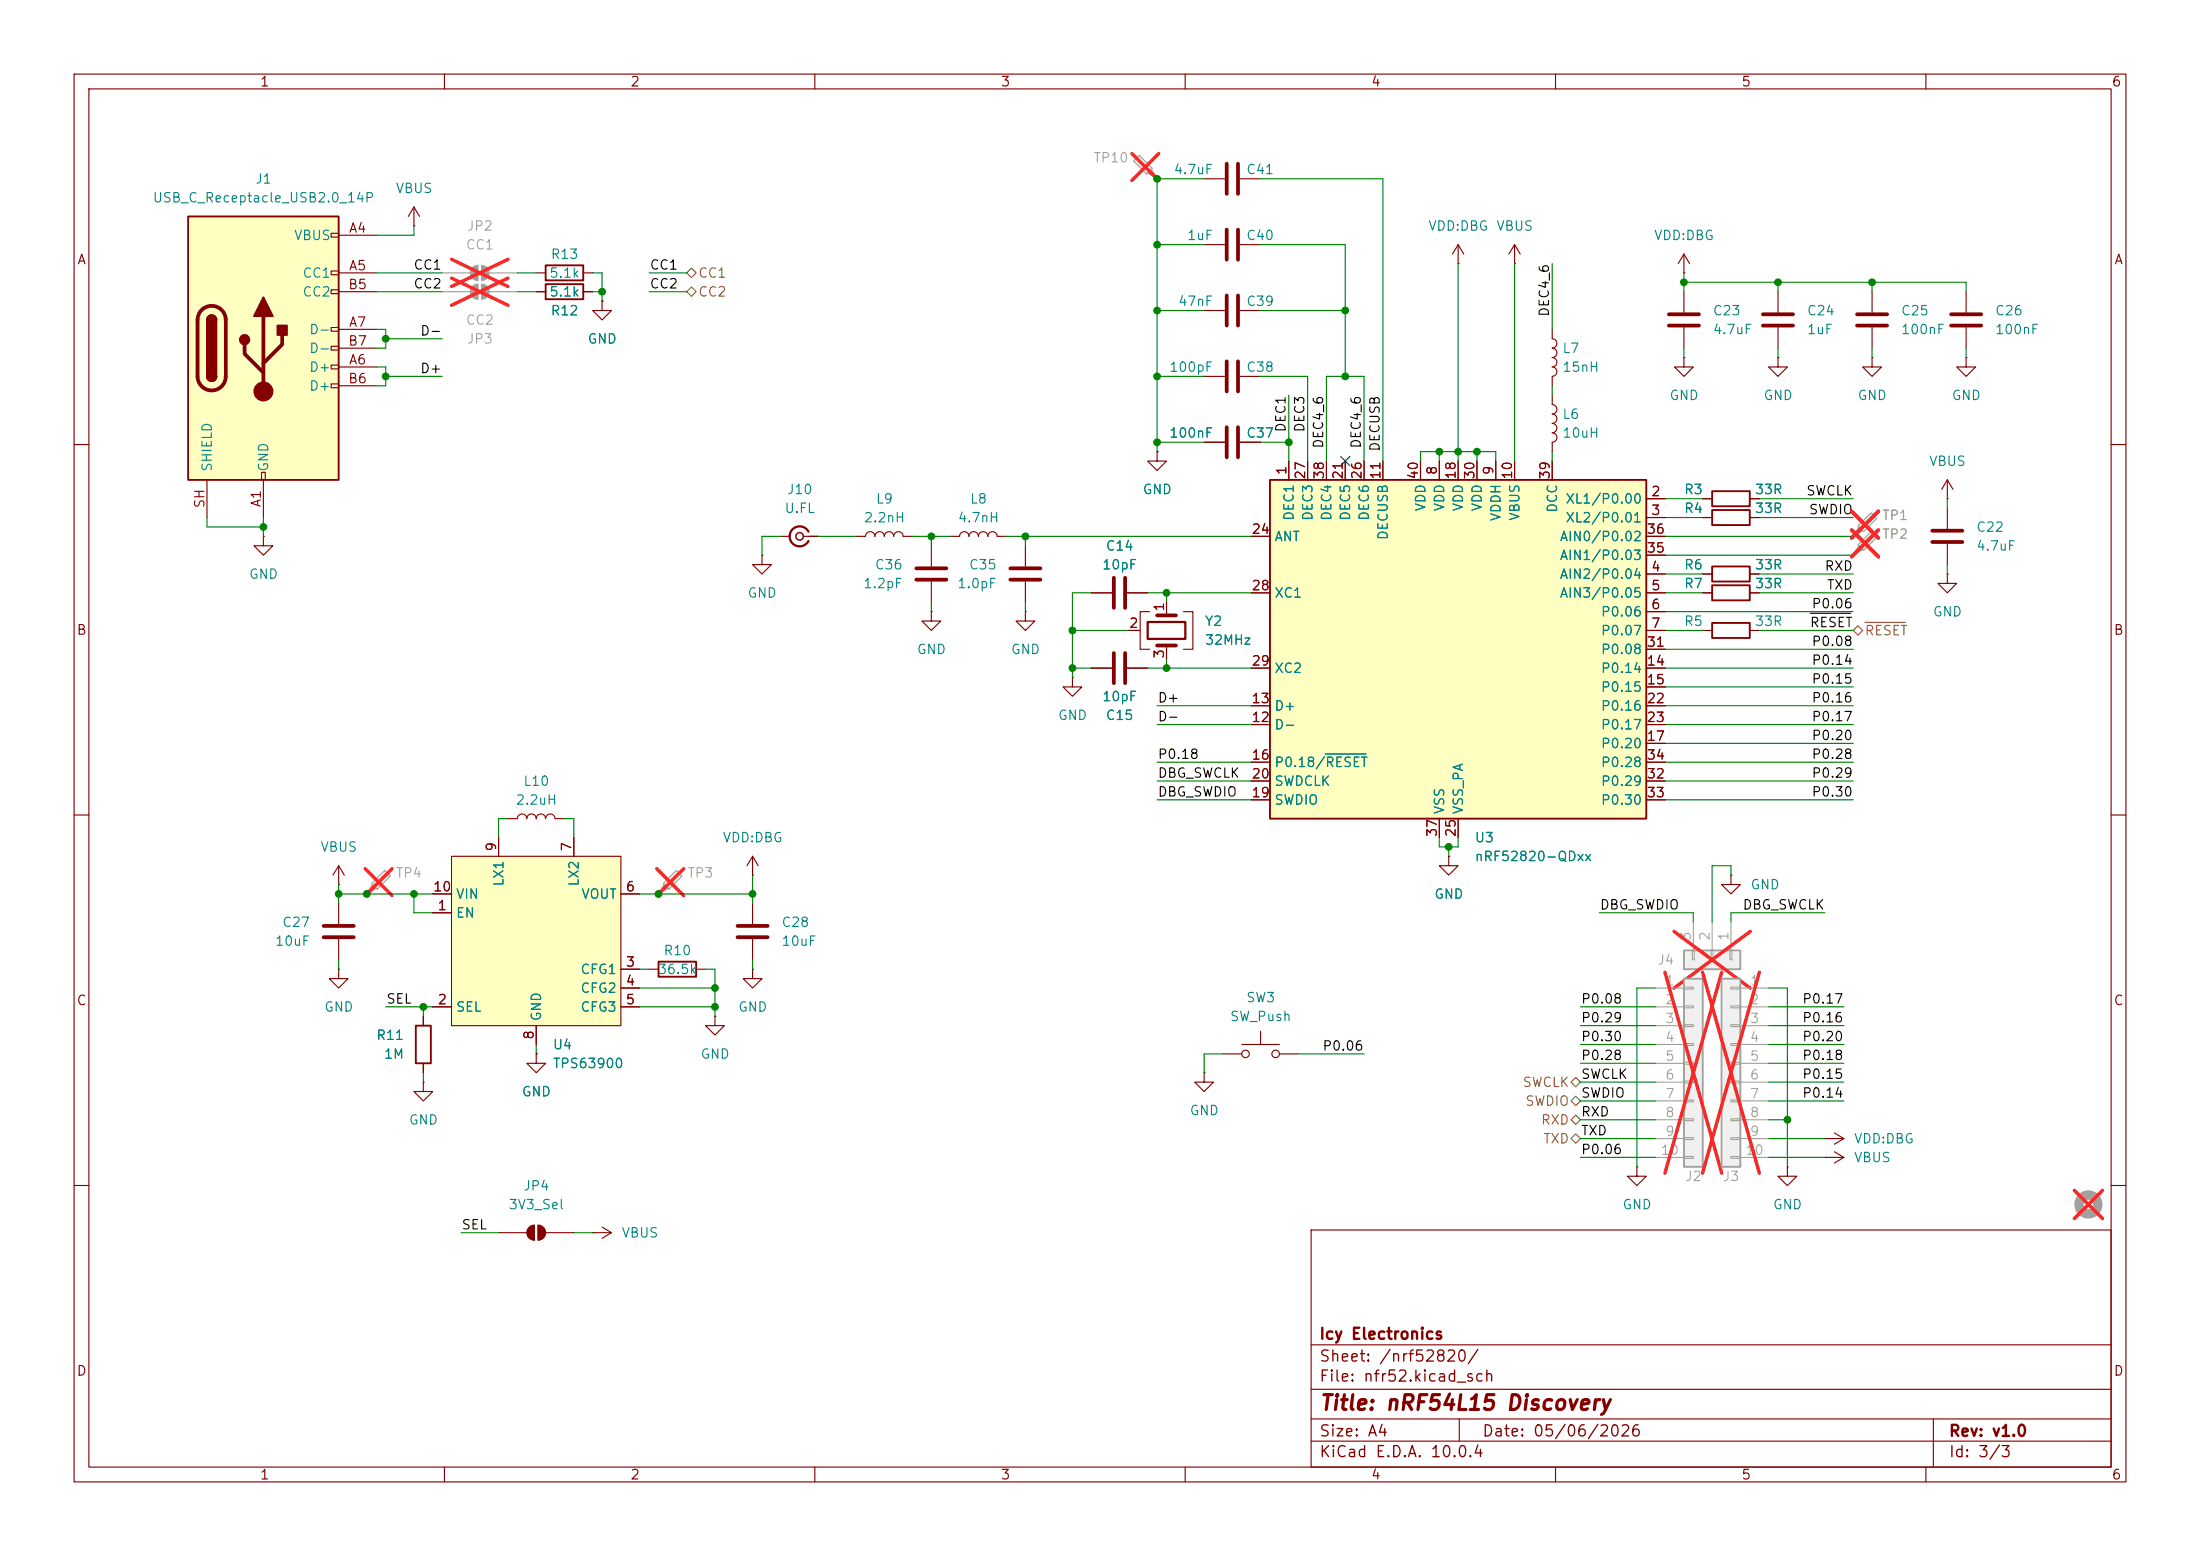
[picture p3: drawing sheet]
<svg xmlns="http://www.w3.org/2000/svg" width="297mm" height="210mm" viewBox="0 0 297 210" stroke-linecap="round" stroke-linejoin="round" font-family="sans-serif">
<g fill="none" stroke="#840000" stroke-width=".15">
<path d="M10 10h277v190h-277zM12 12h273v186h-273zM60 10v2M110 10v2M160 10v2M210 10v2M260 10v2M227.3 39.4v2.8M227.3 48.3v1.2h1.3l-1.3 1.3-1.2-1.3h1.2M227.3 48.3h.1M227.3 44.2v2.8M240 48.3v1.2h1.3l-1.3 1.3-1.2-1.3h1.2"/>
<path d="M240 48.3h.1M10 60h2M229.9 67.3h1.2M236.2 67.3h1.3M285 60h2M147.3 80h2.8M152.1 80h2.8M152.4 85.1h1.5M155.2 82.6h-1.3v5h1.3M157.5 81.3v1.8M157.5 87.1v1.8M159.8 82.6h1.2v5h-1.2"/>
<path d="M229.9 85.1h1.2M236.2 85.1h1.3M10 110h2M233.7 118.1v1.3h1.2l-1.2 1.3-1.3-1.3h1.3M233.7 118.1h.1M285 110h2M87.6 130.8h1.3M94 130.8h1.2M96.5 137.2v1.2h1.3l-1.3 1.3-1.3-1.3h1.3M96.5 137.2h.1M101.6 130.8v1.3h1.3l-1.3 1.3-1.3-1.3h1.3M101.6 130.8h.1"/>
<path d="M101.6 121.9v2.8M101.6 126.7v2.8M10 160h2M177 166h108v32h-108zM285 160h2M60 198v2M110 198v2M160 198v2M177 194.5h108M177 191.5h108M177 187.5h108M177 181.5h108"/>
<path d="M197 191.5v3M210 198v2M260 198v2M261 191.5v6.5"/>
</g>
<path d="M225.3 42.4h4.1M225.3 43.9h4.1M150.4 78v4M151.9 78v4M156.2 83.1h2.5M156.2 87.1h2.5M99.6 125h4M99.6 126.5h4" fill="none" stroke="#840000" stroke-width=".51"/>
<path d="M154.9 83.9h5.1v2.3h-5.1z" fill="none" stroke="#840000" stroke-width=".3"/>
<path d="M231.1 66.3h5.1v2h-5.1zM231.1 84.1h5.1v2h-5.1zM88.9 129.8h5.1v2h-5.1z" fill="none" stroke="#840000" stroke-width=".25"/>
<path d="M61 115.6h22.8v22.8h-22.8z" fill="#ffffc2"/>
<path d="M61 115.6h22.8v22.8h-22.8zM67.3 113v2.6M77.5 113v2.6M58.4 123.2h2.6M58.4 135.9h2.6M58.4 120.7h2.6M72.4 138.4v2.6M83.8 135.9h2.6M83.8 130.8h2.6M83.8 133.4h2.6M83.8 120.7h2.6" fill="none" stroke="#840000" stroke-width=".15"/>
<path d="M91.3 117.5l.8 .7-1.8 1.8-.8-.7z" fill="#f0f0f0"/>
<path d="M89.7 119.4l.5 .5-1.3 .8z" fill="#a1a1a1" stroke="#a1a1a1" stroke-width=".15"/>
<path d="M91.3 117.5l.8 .7-1.8 1.8-.8-.7zM88.9 120.7h.1" fill="none" stroke="#a1a1a1" stroke-width=".15"/>
<path d="M88.7 117.2l3.6 3.7M92.3 117.2l-3.6 3.7" fill="none" stroke="#ff2626" stroke-width=".46"/>
<g fill="none" stroke="#840000" stroke-width=".15">
<path d="M138.4 73.7v2.8M138.4 78.5v2.8M229.9 69.9h1.2M229.9 77.5h1.2M236.2 69.9h1.3M236.2 77.5h1.3M125.7 82.6v1.2h1.3l-1.3 1.3-1.2-1.3h1.2M125.7 82.6h.1M138.4 82.6v1.2h1.3l-1.3 1.3-1.2-1.3h1.2M138.4 82.6h.1M229.9 80h1.2M236.2 80h1.3"/>
<path d="M101.6 118.1h.1M101.6 115.6l-.8 1.2M101.6 115.6l.8 1.2M101.6 115.6v2.5M72.4 142.2v1.3h1.3l-1.3 1.3-1.3-1.3h1.3M72.4 142.2h.1"/>
</g>
<path d="M231.1 68.8h5.1v2.1h-5.1zM231.1 76.5h5.1v2h-5.1zM231.1 79h5.1v2h-5.1z" fill="none" stroke="#840000" stroke-width=".25"/>
<path d="M136.4 76.7h4.1M136.4 78.2h4.1" fill="none" stroke="#840000" stroke-width=".51"/>
<path d="M171.4 64.8h50.8v45.7h-50.8z" fill="#ffffc2"/>
<path d="M171.4 64.8h50.8v45.7h-50.8zM56.1 138.4h2.1v5.1h-2.1z" fill="none" stroke="#840000" stroke-width=".25"/>
<g fill="none" stroke="#840000" stroke-width=".15">
<path d="M168.9 72.4h2.5M174 62.2v2.6M176.5 62.2v2.6M179.1 62.2v2.6M181.6 62.2v2.6M184.1 62.2v2.6M186.7 62.2v2.6M191.8 62.2v2.6M194.3 62.2v2.6M196.8 62.2v2.6M199.4 62.2v2.6M201.9 62.2v2.6"/>
<path d="M204.5 62.2v2.6M209.5 62.2v2.6M222.2 67.3h2.6M222.2 69.9h2.6M222.2 77.5h2.6M222.2 72.4h2.6M222.2 74.9h2.6M168.9 80h2.5M168.9 97.8h2.5M168.9 95.3h2.5M168.9 90.2h2.5M222.2 80h2.6"/>
<path d="M222.2 82.6h2.6M222.2 85.1h2.6M222.2 97.8h2.6M222.2 95.3h2.6M222.2 90.2h2.6M222.2 92.7h2.6M222.2 87.6h2.6M45.7 119.4h.1M45.7 116.8v2.6M45.7 116.8l-.7 1.3M45.7 116.8l.8 1.3M68.6 110.5h1.2a.64 .64 0 0 1 .7-.6 .64 .64 0 0 1 .6 .6 .64 .64 0 0 1 .7-.6 .64 .64 0 0 1 .6 .6 .64 .64 0 0 1 .6-.6 .64 .64 0 0 1 .7 .6 .64 .64 0 0 1 .6-.6 .64 .64 0 0 1 .6 .6h1.3"/>
<path d="M168.9 102.9h2.5M168.9 108h2.5M168.9 105.4h2.5M194.3 110.5v2.5M196.8 110.5v2.5M222.2 102.9h2.6M222.2 100.3h2.6M222.2 108h2.6M222.2 105.4h2.6M45.7 121.9v2.8M45.7 126.7v2.8M57.1 137.2v1.2"/>
<path d="M170.2 139.2v1.8M57.1 143.5v1.3M165.1 142.2h2.5M167.6 141h5.1M172.7 142.2h2.6"/>
<circle cx="168.1" cy="142.2" r=".51"/>
<circle cx="172.2" cy="142.2" r=".51"/>
</g>
<path d="M178.9 101.8h5.5" fill="none" stroke="#008484" stroke-width=".15"/>
<path d="M43.7 125h4.1M43.7 126.5h4.1" fill="none" stroke="#840000" stroke-width=".51"/>
<path d="M50.2 119.3l1.7-1.8 .8 .7-1.8 1.8z" fill="#f0f0f0"/>
<path d="M50.3 119.4l.5 .5-1.3 .8z" fill="#a1a1a1" stroke="#a1a1a1" stroke-width=".15"/>
<path d="M50.2 119.3l1.7-1.8 .8 .7-1.8 1.8zM49.5 120.7h.1" fill="none" stroke="#a1a1a1" stroke-width=".15"/>
<path d="M49.3 117.2l3.6 3.7M52.9 117.2l-3.6 3.7" fill="none" stroke="#ff2626" stroke-width=".46"/>
<g fill="none" stroke="#840000" stroke-width=".15">
<path d="M162.6 24.1h2.8M167.4 24.1h2.8M102.9 74.9v1.3h1.2l-1.2 1.3-1.3-1.3h1.3M102.9 74.9h.1M105.4 72.4h1.3M108.5 72.4h2M115.6 72.4h1.2a.64 .64 0 0 1 .7-.6 .64 .64 0 0 1 .6 .6 .64 .64 0 0 1 .6-.6 .64 .64 0 0 1 .7 .6 .64 .64 0 0 1 .6-.6 .64 .64 0 0 1 .6 .6 .64 .64 0 0 1 .7-.6 .64 .64 0 0 1 .6 .6h1.3M125.7 73.7v2.8M125.7 78.5v2.8M128.3 72.4h1.2a.64 .64 0 0 1 .7-.6 .64 .64 0 0 1 .6 .6 .64 .64 0 0 1 .6-.6 .64 .64 0 0 1 .7 .6 .64 .64 0 0 1 .6-.6 .64 .64 0 0 1 .6 .6 .64 .64 0 0 1 .7-.6 .64 .64 0 0 1 .6 .6h1.3M156.2 61v1.2h1.3l-1.3 1.3-1.3-1.3h1.3M156.2 61h.1"/>
<path d="M195.6 115.6v1.2h1.2l-1.2 1.3-1.3-1.3h1.3M195.6 115.6h.1M45.7 130.8v1.3h1.3l-1.3 1.3-1.3-1.3h1.3M45.7 130.8h.1M162.6 144.8v1.3h-1.3l1.3 1.2 1.2-1.2h-1.2M162.6 144.8h.1M80 166.4h.1M80 166.4h2.5M81.3 165.6l1.2 .8M82.5 166.4l-1.2 .7"/>
</g>
<circle cx="108" cy="72.4" r=".51" fill="none" stroke="#840000" stroke-width=".2"/>
<path d="M109.1 71.8a1.35 1.35 0 0 0-2-.5 1.35 1.35 0 0 0 0 2.1 1.35 1.35 0 0 0 2-.4" fill="none" stroke="#840000" stroke-width=".3"/>
<path d="M165.6 22.1v4.1M167.1 22.1v4.1M123.7 76.7h4.1M123.7 78.2h4.1" fill="none" stroke="#840000" stroke-width=".51"/>
<path d="M153.8 21l1.8 1.7-.8 .8-1.8-1.8z" fill="#f0f0f0"/>
<path d="M154.9 23.4l.5-.5 .8 1.2z" fill="#a1a1a1" stroke="#a1a1a1" stroke-width=".15"/>
<path d="M153.8 21l1.8 1.7-.8 .8-1.8-1.8zM156.2 24.1h.1" fill="none" stroke="#a1a1a1" stroke-width=".15"/>
<path d="M152.8 20.7l3.6 3.7M156.4 20.7l-3.6 3.7" fill="none" stroke="#ff2626" stroke-width=".46"/>
<g fill="none" stroke="#840000" stroke-width=".15">
<path d="M55.9 30.5h.1M55.9 27.9l-.8 1.3M55.9 27.9l.7 1.3M55.9 27.9v2.6M72.4 39.4h1.3M72.4 36.8h1.3M78.7 39.4h1.3M78.7 36.8h1.3M162.6 33h2.8M167.4 33h2.8M240 39.4v2.8M265.4 39.4v2.8"/>
<path d="M81.3 40.6v1.3h1.2l-1.2 1.3-1.3-1.3h1.3M81.3 40.6h.1M162.6 59.7h2.8M162.6 50.8h2.8M167.4 59.7h2.8M167.4 50.8h2.8M240 44.2v2.8M265.4 48.3v1.2h1.3l-1.3 1.3-1.2-1.3h1.2M265.4 48.3h.1M265.4 44.2v2.8M144.8 91.4v1.3h-1.3l1.3 1.3 1.2-1.3h-1.2M144.8 91.4h.1"/>
<path d="M147.3 90.2h2.8M152.1 90.2h2.8M221 157.5v1.3h1.2l-1.2 1.2-1.3-1.2h1.3M221 157.5h.1"/>
</g>
<path d="M165.6 31v4.1M167.1 31v4.1M165.6 48.8v4M165.6 57.7v4M167.1 48.8v4M167.1 57.7v4M238 42.4h4.1M238 43.9h4.1M263.4 42.4h4.1M263.4 43.9h4.1M150.4 88.1v4.1M151.9 88.1v4.1" fill="none" stroke="#840000" stroke-width=".51"/>
<path d="M73.7 38.4h5v2h-5zM73.7 35.8h5v2h-5z" fill="none" stroke="#840000" stroke-width=".25"/>
<path d="M227.3 128.3h7.6v2.5h-7.6z" fill="#f0f0f0"/>
<path d="M227.3 128.3h7.6v2.5h-7.6z" fill="none" stroke="#a1a1a1" stroke-width=".25"/>
<path d="M228.5 128.3h.2v1.2h-.2zM228.6 124.5v3.8M231 128.3h.3v1.2h-.3zM231.1 124.5v3.8M233.6 128.3h.2v1.2h-.2zM233.7 124.5v3.8" fill="none" stroke="#a1a1a1" stroke-width=".15"/>
<path d="M226 125.7l10.3 7.7M236.3 125.7l-10.3 7.7" fill="none" stroke="#ff2626" stroke-width=".46"/>
<path d="M25.4 29.2h20.3v35.6h-20.3z" fill="#ffffc2"/>
<g fill="none" stroke="#840000" stroke-width=".15">
<path d="M44.7 31.5h1v.5h-1zM44.7 36.6h1v.5h-1zM44.7 39.1h1v.5h-1zM45.7 31.8h5.1M45.7 36.8h5.1M45.7 39.4h5.1M44.7 44.2h1v.5h-1zM44.7 46.7h1v.5h-1zM44.7 49.3h1v.5h-1zM44.7 51.8h1v.5h-1zM45.7 49.5h5.1M45.7 44.5h5.1"/>
<path d="M45.7 52.1h5.1M45.7 47h5.1M27.9 64.8v5.1M35.3 63.8h.5v1h-.5zM35.6 64.8v5.1"/>
</g>
<path d="M25.4 29.2h20.3v35.6h-20.3zM27.9 43.2a.64 .64 0 0 1 .7-.7 .64 .64 0 0 1 .6 .7M27.9 50.8a.64 .64 0 0 0 .7 .6 .64 .64 0 0 0 .6-.6" fill="none" stroke="#840000" stroke-width=".25"/>
<path d="M27.2 41.8a1.9 1.9 0 0 1 2.1-.4 1.9 1.9 0 0 1 1.2 1.8v7.6a1.91 1.91 0 0 1-1.9 1.9 1.91 1.91 0 0 1-1.9-1.9v-7.6a1.9 1.9 0 0 1 .5-1.4zM33 46.5v1.3l2.6 2.5M35.6 42.7v10.1M38.1 45.2v1.3l-2.5 2.5" fill="none" stroke="#840000" stroke-width=".51"/>
<g fill="#840000" stroke="#840000" stroke-width=".25">
<path d="M27.9 43.2h1.3v7.6h-1.3z"/>
<path d="M28.1 42.7a.64 .64 0 0 1 .7-.1 .64 .64 0 0 1 .4 .6h-1.3z"/>
<path d="M27.9 50.8h1.3a.64 .64 0 0 1-.6 .6 .64 .64 0 0 1-.7-.6z"/>
<path d="M35.6 40.1l1.2 2.6h-2.5z"/>
<path d="M37.5 43.9h1.2v1.3h-1.2z"/>
<circle cx="33" cy="45.8" r=".63"/>
</g>
<circle cx="35.6" cy="52.8" r="1.27" fill="#840000" stroke="#840000" stroke-width=".15"/>
<path d="M227.3 132.1h2.6v25.4h-2.6z" fill="#f0f0f0"/>
<path d="M227.3 132.1h2.6v25.4h-2.6z" fill="none" stroke="#a1a1a1" stroke-width=".25"/>
<g fill="none" stroke="#a1a1a1" stroke-width=".15">
<path d="M223.5 133.4h3.8M223.5 135.9h3.8M223.5 138.4h3.8M227.3 133.2h1.3v.3h-1.3zM227.3 135.8h1.3v.2h-1.3zM227.3 138.3h1.3v.3h-1.3zM223.5 141h3.8M223.5 143.5h3.8M223.5 146.1h3.8M223.5 148.6h3.8M223.5 151.1h3.8M223.5 153.7h3.8"/>
<path d="M223.5 156.2h3.8M227.3 140.8h1.3v.3h-1.3zM227.3 143.4h1.3v.2h-1.3zM227.3 145.9h1.3v.3h-1.3zM227.3 148.5h1.3v.2h-1.3zM227.3 151h1.3v.3h-1.3zM227.3 153.5h1.3v.3h-1.3zM227.3 156.1h1.3v.2h-1.3z"/>
</g>
<path d="M224.8 131.2l7.6 27.1M232.4 131.2l-7.6 27.1" fill="none" stroke="#ff2626" stroke-width=".46"/>
<path d="M232.4 132.1h2.5v25.4h-2.5z" fill="#f0f0f0"/>
<path d="M232.4 132.1h2.5v25.4h-2.5z" fill="none" stroke="#a1a1a1" stroke-width=".25"/>
<g fill="none" stroke="#a1a1a1" stroke-width=".15">
<path d="M233.7 133.2h1.2v.3h-1.2zM233.7 135.8h1.2v.2h-1.2zM233.7 138.3h1.2v.3h-1.2zM234.9 133.4h3.9M234.9 135.9h3.9M234.9 138.4h3.9M233.7 140.8h1.2v.3h-1.2zM233.7 143.4h1.2v.2h-1.2zM233.7 145.9h1.2v.3h-1.2zM233.7 148.5h1.2v.2h-1.2zM233.7 151h1.2v.3h-1.2zM233.7 153.5h1.2v.3h-1.2z"/>
<path d="M233.7 156.1h1.2v.2h-1.2zM234.9 141h3.9M234.9 143.5h3.9M234.9 146.1h3.9M234.9 148.6h3.9M234.9 151.1h3.9M234.9 153.7h3.9M234.9 156.2h3.9"/>
</g>
<path d="M229.8 131.2l7.7 27.1M237.5 131.2l-7.7 27.1M280 160.7l3.8 3.8M283.8 160.7l-3.8 3.8" fill="none" stroke="#ff2626" stroke-width=".46"/>
<path d="M241.3 157.5v1.3h1.3l-1.3 1.2-1.3-1.2h1.3M241.3 157.5h.1M246.4 156.2h.1M246.4 153.7h.1M246.4 156.2h2.5M246.4 153.7h2.5M247.6 155.4l1.3 .8M247.6 152.9l1.3 .8M248.9 156.2l-1.3 .8M248.9 153.7l-1.3 .7" fill="none" stroke="#840000" stroke-width=".15"/>
<circle cx="281.9" cy="162.6" r="1.27" fill="none" stroke="#a1a1a1" stroke-width="1.3"/>
<path d="M250.8 73.5l1.8-1.7 .8 .7-1.8 1.8z" fill="#f0f0f0"/>
<g fill="#a1a1a1" stroke="#a1a1a1" stroke-width=".15">
<path d="M251 73.7l.5 .5-1.3 .7z"/>
<path d="M63.8 36.1l.4-.2 .3-.1v2a1.02 1.02 0 0 1-.9-.6 1.02 1.02 0 0 1 .2-1.1z"/>
<path d="M65 35.8a1.02 1.02 0 0 1 1 1 1.02 1.02 0 0 1-1 1z"/>
<path d="M63.8 38.7l.4-.3h.3v2a1.02 1.02 0 0 1-.9-.6 1.02 1.02 0 0 1 .2-1.1z"/>
<path d="M65 38.4a1.02 1.02 0 0 1 1 1 1.02 1.02 0 0 1-1 1z"/>
</g>
<path d="M59.7 36.8h3.8M59.7 39.4h3.8M64.5 35.8v2M64.5 38.4v2M65 35.8v2M65 38.4v2M66 36.8h3.8M66 39.4h3.8M250.2 74.9h.1M250.8 73.5l1.8-1.7 .8 .7-1.8 1.8z" fill="none" stroke="#a1a1a1" stroke-width=".15"/>
<path d="M61 35l7.6 3.7M61 37.5l7.6 3.7M68.6 35l-7.6 3.7M68.6 37.5l-7.6 3.7M250 71.5l3.6 3.7M253.6 71.5l-3.6 3.7" fill="none" stroke="#ff2626" stroke-width=".46"/>
<g fill="none" stroke="#840000" stroke-width=".15">
<path d="M252.7 39.4v2.8M252.7 44.2v2.8M35.6 72.4v1.3h1.2l-1.2 1.2-1.3-1.2h1.3M35.6 72.4h.1M262.9 67.3h.1M262.9 64.8v2.5M262.9 68.6v2.8M262.9 73.4v2.8M262.9 64.8l-.8 1.2M262.9 64.8l.8 1.2M57.1 146.1v1.2h1.3l-1.3 1.3-1.2-1.3h1.2M57.1 146.1h.1"/>
<path d="M67.3 166.4h3.8M72.1 165.4v2M72.6 165.4v2M73.7 166.4h3.8"/>
</g>
<g fill="#840000" stroke="#840000" stroke-width=".15">
<path d="M71.4 165.7l.4-.3h.3v2a1.02 1.02 0 0 1-.9-.6 1.02 1.02 0 0 1 .2-1.1z"/>
<path d="M72.6 165.4a1.02 1.02 0 0 1 1.1 1 1.02 1.02 0 0 1-1.1 1z"/>
</g>
<path d="M250.7 42.4h4.1M250.7 43.9h4.1M260.9 71.6h4M260.9 73.2h4" fill="none" stroke="#840000" stroke-width=".51"/>
<path d="M250.8 71l1.8-1.8 .8 .8-1.8 1.8z" fill="#f0f0f0"/>
<path d="M251 71.1l.5 .5-1.3 .8z" fill="#a1a1a1" stroke="#a1a1a1" stroke-width=".15"/>
<path d="M250.2 72.4h.1M250.2 74.9h.1M250.8 71l1.8-1.8 .8 .8-1.8 1.8z" fill="none" stroke="#a1a1a1" stroke-width=".15"/>
<path d="M250 69l3.6 3.6M250 71.5l3.6 3.7M253.6 69l-3.6 3.6M253.6 71.5l-3.6 3.7" fill="none" stroke="#ff2626" stroke-width=".46"/>
<g fill="none" stroke="#840000" stroke-width=".15">
<path d="M72.4 39.4h1.3M78.7 39.4h1.3M196.8 35.6h.1M196.8 33l-.7 1.3M196.8 33l.8 1.3M196.8 33v2.6M204.5 35.6h.1M204.5 33l-.8 1.3M204.5 33l.7 1.3M204.5 33v2.6M227.3 36.8h.1M227.3 34.3l-.7 1.3"/>
<path d="M227.3 34.3l.8 1.3M227.3 34.3v2.5M81.3 40.6h.1M162.6 41.9h2.8M162.6 59.7h2.8M167.4 41.9h2.8M167.4 59.7h2.8M209.5 44.5v1.2a.63 .63 0 0 1 .7 .7 .63 .63 0 0 1-.7 .6 .64 .64 0 0 1 .7 .6 .64 .64 0 0 1-.7 .7 .64 .64 0 0 1 .7 .6 .64 .64 0 0 1-.7 .6M209.5 49.5a.63 .63 0 0 1 .7 .7 .63 .63 0 0 1-.7 .6v1.3M209.5 53.3v1.3a.63 .63 0 0 1 .7 .6 .63 .63 0 0 1-.7 .7M209.5 55.9a.63 .63 0 0 1 .7 .6 .63 .63 0 0 1-.7 .6 .64 .64 0 0 1 .7 .7 .64 .64 0 0 1-.7 .6 .64 .64 0 0 1 .7 .6 .64 .64 0 0 1-.7 .7M209.5 59.7v1.3"/>
<path d="M252.7 48.3v1.2h1.3l-1.3 1.3-1.2-1.3h1.2M252.7 48.3h.1M156.2 61h.1M168.9 72.4h2.5M174 62.2v2.6M176.5 62.2v2.6M179.1 62.2v2.6M181.6 62.2v2.6M184.1 62.2v2.6M186.7 62.2v2.6M191.8 62.2v2.6M194.3 62.2v2.6"/>
<path d="M196.8 62.2v2.6M199.4 62.2v2.6M201.9 62.2v2.6M204.5 62.2v2.6M209.5 62.2v2.6M222.2 67.3h2.6M222.2 69.9h2.6M222.2 77.5h2.6M222.2 72.4h2.6M222.2 74.9h2.6M229.9 67.3h1.2M229.9 69.9h1.2"/>
<path d="M229.9 77.5h1.2M236.2 67.3h1.3M236.2 69.9h1.3M236.2 77.5h1.3M262.9 77.5v1.2h1.3l-1.3 1.3-1.3-1.3h1.3M262.9 77.5h.1M147.3 80h2.8M147.3 90.2h2.8M152.1 80h2.8M152.1 90.2h2.8M152.4 85.1h1.3M157.5 81.3v1.3"/>
<path d="M157.5 87.6v1.3M168.9 80h2.5M168.9 90.2h2.5M168.9 97.8h2.5M168.9 95.3h2.5M222.2 85.1h2.6M222.2 80h2.6M222.2 90.2h2.6M222.2 82.6h2.6M222.2 97.8h2.6M222.2 95.3h2.6M222.2 92.7h2.6"/>
<path d="M222.2 87.6h2.6M229.9 80h1.2M236.2 80h1.3M67.3 113v2.6M77.5 113v2.6M168.9 102.9h2.5M168.9 108h2.5M168.9 105.4h2.5M194.3 110.5v2.5M195.6 115.6h.1M196.8 110.5v2.5M222.2 102.9h2.6"/>
<path d="M222.2 100.3h2.6M222.2 108h2.6M222.2 105.4h2.6M57.1 137.2v1.2M58.4 123.2h2.6M58.4 135.9h2.6M58.4 120.7h2.6M72.4 138.4v2.6M83.8 135.9h2.6M83.8 130.8h2.6M83.8 133.4h2.6M83.8 120.7h2.6"/>
<path d="M57.1 143.5v1.3M72.4 142.2h.1"/>
</g>
<path d="M165.6 39.9v4M167.1 39.9v4" fill="none" stroke="#840000" stroke-width=".51"/>
<path d="M92.7 39.4l.6-.7 .7 .7-.7 .6zM92.7 36.8l.6-.6 .7 .6-.7 .7zM250.2 85.1l.6-.6 .7 .6-.7 .6zM251.8 84h5.5M212.1 151.1l.6-.6 .7 .6-.7 .7zM212.1 153.7l.6-.7 .7 .7-.7 .6zM212.1 146.1l.6-.7 .7 .7-.7 .6zM212.1 148.6l.6-.6 .7 .6-.7 .6z" fill="none" stroke="#848400" stroke-width=".15"/>
<path d="M244.4 82.8h5.5" fill="none" stroke="#000" stroke-width=".15"/>
<g fill="none" stroke="#008400" stroke-width=".15">
<path d="M50.8 36.8h8.9M50.8 39.4h8.9M55.9 30.5v1.3h-5.1M69.8 36.8h2.6M69.8 39.4h2.6M80 36.8h1.3v3.8M80 39.4h1.3M87.6 36.8h5.1M87.6 39.4h5.1M156.2 33h6.4M162.6 24.1h-6.4v36.9M170.2 33h11.4v17.8"/>
<path d="M170.2 24.1h16.5v38.1M196.8 35.6v26.6M204.5 35.6v26.6M209.5 35.6v8.9M227.3 38.1h38.1v1.3M227.3 36.8v2.6M240 38.1v1.3M252.7 38.1v1.3M50.8 44.5h1.3v2.5h-1.3M50.8 49.5h1.3v2.6h-1.3M52.1 45.7h7.6M52.1 50.8h7.6"/>
<path d="M156.2 59.7h6.4M156.2 50.8h6.4M156.2 41.9h6.4M170.2 59.7h3.8M170.2 50.8h6.3v11.4M170.2 41.9h11.4M174 53.3v8.9M209.5 52.1v1.2M227.3 47v1.3M240 47v1.3M252.7 47v1.3M265.4 47v1.3"/>
<path d="M27.9 69.9v1.2h7.7M35.6 69.9v2.5M105.4 72.4h-2.5v2.5M110.5 72.4h5.1M123.2 72.4h5.1M125.7 72.4v1.3M135.9 72.4h33M138.4 72.4v1.3M179.1 62.2v-11.4h5v11.4M191.8 62.2v-1.2h10.1v1.2M194.3 61v1.2M199.4 61v1.2"/>
<path d="M209.5 61v1.2M224.8 67.3h5.1M224.8 69.9h5.1M224.8 74.9h25.4M224.8 77.5h5.1M224.8 72.4h25.4M237.5 67.3h12.7M237.5 69.9h12.7M237.5 77.5h12.7M262.9 67.3v1.3M262.9 76.2v1.3M125.7 81.3v1.3"/>
<path d="M138.4 81.3v1.3M144.8 90.2h2.5M144.8 85.1h7.6M147.3 80h-2.5v11.4M154.9 90.2h14M154.9 80h14M156.2 97.8h12.7M156.2 95.3h12.7M157.5 80v1.3M157.5 88.9v1.3M224.8 90.2h25.4M224.8 87.6h25.4"/>
<path d="M224.8 85.1h5.1M224.8 97.8h25.4M224.8 95.3h25.4M224.8 92.7h25.4M224.8 80h5.1M224.8 82.6h25.4M237.5 85.1h12.7M237.5 80h12.7M45.7 119.4v2.5M68.6 110.5h-1.3v2.5M76.2 110.5h1.3v2.5M101.6 118.1v3.8"/>
<path d="M156.2 105.4h12.7M156.2 108h12.7M156.2 102.9h12.7M194.3 113v1.3h2.5v-1.3M195.6 114.3v1.3M224.8 105.4h25.4M224.8 108h25.4M224.8 100.3h25.4M224.8 102.9h25.4M233.7 118.1v-1.3h-2.6v7.7M45.7 129.5v1.3M45.7 120.7h12.7"/>
<path d="M52.1 135.9h6.3M55.9 120.7v2.5h2.5M57.1 135.9v1.3M86.4 135.9h10.1M86.4 133.4h10.1M86.4 120.7h15.2M86.4 130.8h1.2M95.2 130.8h1.3v6.4M101.6 129.5v1.3M213.4 138.4h10.1M213.4 135.9h10.1M215.9 123.2h12.7v1.3"/>
<path d="M223.5 133.4h-2.5v24.1M238.8 133.4h2.5v24.1M238.8 138.4h10.1M238.8 135.9h10.1M246.4 123.2h-12.7v1.3M57.1 144.8v1.3M72.4 141v1.2M165.1 142.2h-2.5v2.6M175.3 142.2h8.8M213.4 146.1h10.1M213.4 148.6h10.1M213.4 141h10.1"/>
<path d="M213.4 143.5h10.1M213.4 156.2h10.1M213.4 151.1h10.1M213.4 153.7h10.1M238.8 146.1h10.1M238.8 148.6h10.1M238.8 141h10.1M238.8 143.5h10.1M238.8 156.2h7.6M238.8 151.1h2.5M238.8 153.7h7.6M62.2 166.4h5.1"/>
<path d="M77.5 166.4h2.5"/>
</g>
<path d="M181 61.6l1.2 1.2M182.2 61.6l-1.2 1.2" fill="none" stroke="#000084" stroke-width=".15"/>
<path d="M178.9 101.8h5.5" fill="none" stroke="#008484" stroke-width=".15"/>
<g fill="#008400" stroke="#008400" stroke-width=".14">
<circle cx="52.1" cy="50.8" r=".46"/>
<circle cx="52.1" cy="45.7" r=".46"/>
<circle cx="81.3" cy="39.4" r=".46"/>
<circle cx="35.6" cy="71.1" r=".46"/>
<circle cx="144.8" cy="85.1" r=".46"/>
<circle cx="157.5" cy="80" r=".46"/>
<circle cx="138.4" cy="72.4" r=".46"/>
<circle cx="157.5" cy="90.2" r=".46"/>
<circle cx="144.8" cy="90.2" r=".46"/>
<circle cx="125.7" cy="72.4" r=".46"/>
<circle cx="45.7" cy="120.7" r=".46"/>
<circle cx="55.9" cy="120.7" r=".46"/>
<circle cx="57.1" cy="135.9" r=".46"/>
<circle cx="49.5" cy="120.7" r=".46"/>
<circle cx="156.2" cy="41.9" r=".46"/>
<circle cx="156.2" cy="50.8" r=".46"/>
<circle cx="174" cy="59.7" r=".46"/>
<circle cx="181.6" cy="41.9" r=".46"/>
<circle cx="181.6" cy="50.8" r=".46"/>
<circle cx="156.2" cy="24.1" r=".46"/>
<circle cx="96.5" cy="135.9" r=".46"/>
<circle cx="96.5" cy="133.4" r=".46"/>
<circle cx="88.9" cy="120.7" r=".46"/>
<circle cx="101.6" cy="120.7" r=".46"/>
<circle cx="194.3" cy="61" r=".46"/>
<circle cx="196.8" cy="61" r=".46"/>
<circle cx="156.2" cy="33" r=".46"/>
<circle cx="252.7" cy="38.1" r=".46"/>
<circle cx="240" cy="38.1" r=".46"/>
<circle cx="227.3" cy="38.1" r=".46"/>
<circle cx="199.4" cy="61" r=".46"/>
<circle cx="195.6" cy="114.3" r=".46"/>
<circle cx="156.2" cy="59.7" r=".46"/>
<circle cx="241.3" cy="151.1" r=".46"/>
</g>
<text font-size="2" fill="#840000" x="178" y="190.8">Title: nRF54L15 Discovery</text>
<g font-size="1.5" fill="#840000">
<text x="178" y="184.2">Sheet: /nrf52820/</text>
<text x="178" y="181.2">Icy Electronics</text>
<text x="178" y="186.9">File: nfr52.kicad_sch</text>
<text x="178" y="197.1">KiCad E.D.A. 10.0.4</text>
<text x="178" y="194.3">Size: A4</text>
<text x="200" y="194.3">Date: 05/06/2026</text>
<text x="263" y="194.3">Rev: v1.0</text>
<text x="263" y="197.1">Id: 3/3</text>
</g>
<g font-size="1.3" fill="#840000">
<text x="35" y="12">1</text>
<text x="85" y="12">2</text>
<text x="135" y="12">3</text>
<text x="185" y="12">4</text>
<text x="235" y="12">5</text>
<text x="285" y="12">6</text>
<text x="10.3" y="36">A</text>
<text x="47" y="31.7">A4</text>
<text x="285.3" y="36">A</text>
<text x="46.9" y="39.3">B5</text>
<text x="47" y="36.8">A5</text>
<text x="46.9" y="47">B7</text>
<text x="47" y="44.4">A7</text>
<text x="46.9" y="52">B6</text>
<text x="47" y="49.5">A6</text>
<text x="174" y="64.2" transform="rotate(-90 174 64.2)">1</text>
<text x="176.5" y="64.8" transform="rotate(-90 176.5 64.8)">27</text>
<text x="179" y="64.8" transform="rotate(-90 179 64.8)">38</text>
<text x="181.6" y="64.8" transform="rotate(-90 181.6 64.8)">21</text>
<text x="184.1" y="64.8" transform="rotate(-90 184.1 64.8)">26</text>
<text x="186.7" y="64.8" transform="rotate(-90 186.7 64.8)">11</text>
<text x="191.7" y="64.8" transform="rotate(-90 191.7 64.8)">40</text>
<text x="194.3" y="64.2" transform="rotate(-90 194.3 64.2)">8</text>
<text x="196.8" y="64.8" transform="rotate(-90 196.8 64.8)">18</text>
<text x="199.4" y="64.8" transform="rotate(-90 199.4 64.8)">30</text>
<text x="201.9" y="64.2" transform="rotate(-90 201.9 64.2)">9</text>
<text x="204.4" y="64.8" transform="rotate(-90 204.4 64.8)">10</text>
<text x="209.5" y="64.8" transform="rotate(-90 209.5 64.8)">39</text>
<text x="27.9" y="68.7" transform="rotate(-90 27.9 68.7)">SH</text>
<text x="35.5" y="68.6" transform="rotate(-90 35.5 68.6)">A1</text>
<text x="222.8" y="67.3">2</text>
<text x="222.8" y="69.8">3</text>
<text x="168.9" y="72.4">24</text>
<text x="222.2" y="74.9">35</text>
<text x="222.2" y="72.4">36</text>
<text x="222.8" y="77.4">4</text>
<text x="157.5" y="82.6" transform="rotate(-90 157.5 82.6)">1</text>
<text x="168.9" y="80">28</text>
<text x="222.8" y="80">5</text>
<text x="222.8" y="82.5">6</text>
<text x="10.3" y="86">B</text>
<text x="152.3" y="85.1">2</text>
<text x="157.5" y="89" transform="rotate(-90 157.5 89)">3</text>
<text x="222.2" y="87.6">31</text>
<text x="222.8" y="85.1">7</text>
<text x="285.3" y="86">B</text>
<text x="168.9" y="95.2">13</text>
<text x="168.9" y="90.1">29</text>
<text x="222.2" y="90.1">14</text>
<text x="222.2" y="92.7">15</text>
<text x="222.2" y="95.2">22</text>
<text x="168.9" y="97.8">12</text>
<text x="222.2" y="100.3">17</text>
<text x="222.2" y="97.8">23</text>
<text x="168.9" y="102.8">16</text>
<text x="168.9" y="107.9">19</text>
<text x="168.9" y="105.4">20</text>
<text x="222.2" y="105.4">32</text>
<text x="222.2" y="107.9">33</text>
<text x="222.2" y="102.8">34</text>
<text x="194.3" y="113.1" transform="rotate(-90 194.3 113.1)">37</text>
<text x="196.8" y="113.1" transform="rotate(-90 196.8 113.1)">25</text>
<text x="67.3" y="115" transform="rotate(-90 67.3 115)">9</text>
<text x="77.4" y="115" transform="rotate(-90 77.4 115)">7</text>
<text x="58.4" y="120.6">10</text>
<text x="59" y="123.2">1</text>
<text x="84.4" y="120.6">6</text>
<text x="84.4" y="130.8">3</text>
<text x="10.3" y="136">C</text>
<text x="59" y="135.9">2</text>
<text x="84.4" y="133.3">4</text>
<text x="84.4" y="135.9">5</text>
<text x="285.3" y="136">C</text>
<text x="72.4" y="140.4" transform="rotate(-90 72.4 140.4)">8</text>
<text x="10.3" y="186">D</text>
<text x="285.3" y="186">D</text>
<text x="35" y="200">1</text>
<text x="85" y="200">2</text>
<text x="135" y="200">3</text>
<text x="185" y="200">4</text>
<text x="235" y="200">5</text>
<text x="285" y="200">6</text>
</g>
<g font-size="1.3" fill="#a1a1a1">
<text x="147.5" y="22.2">TP10</text>
<text x="62.8" y="34">CC1</text>
<text x="62.9" y="31.5">JP2</text>
<text x="62.8" y="44.2">CC2</text>
<text x="62.9" y="46.7">JP3</text>
<text x="254" y="70.5">TP1</text>
<text x="254" y="73">TP2</text>
<text x="53.3" y="118.8">TP4</text>
<text x="92.7" y="118.8">TP3</text>
<text x="223.7" y="130.5">J4</text>
<text x="228.6" y="127.1" transform="rotate(-90 228.6 127.1)">3</text>
<text x="231.1" y="127.1" transform="rotate(-90 231.1 127.1)">2</text>
<text x="233.7" y="127.1" transform="rotate(-90 233.7 127.1)">1</text>
<text x="224.7" y="133.3">1</text>
<text x="224.7" y="135.9">2</text>
<text x="236.1" y="133.3">1</text>
<text x="236.1" y="135.9">2</text>
<text x="224.7" y="138.4">3</text>
<text x="224.7" y="140.9">4</text>
<text x="224.7" y="143.5">5</text>
<text x="236.1" y="138.4">3</text>
<text x="236.1" y="140.9">4</text>
<text x="236.1" y="143.5">5</text>
<text x="224.7" y="146">6</text>
<text x="224.7" y="148.6">7</text>
<text x="236.1" y="146">6</text>
<text x="236.1" y="148.6">7</text>
<text x="224.7" y="151.1">8</text>
<text x="224.7" y="153.6">9</text>
<text x="236.1" y="151.1">8</text>
<text x="236.1" y="153.6">9</text>
<text x="224.1" y="156.2">10</text>
<text x="227.4" y="159.7">J2</text>
<text x="232.5" y="159.7">J3</text>
<text x="235.5" y="156.2">10</text>
</g>
<g font-size="1.3" fill="#008484">
<text x="158.4" y="23.8">4.7uF</text>
<text x="168.2" y="23.8">C41</text>
<text x="20.5" y="27.6">USB_C_Receptacle_USB2.0_14P</text>
<text x="34.4" y="25.1">J1</text>
<text x="53.3" y="26.4">VBUS</text>
<text x="39.6" y="32.7">VBUS</text>
<text x="74.3" y="35.3">R13</text>
<text x="160.2" y="32.7">1uF</text>
<text x="168.2" y="32.7">C40</text>
<text x="192.7" y="31.5">VDD:DBG</text>
<text x="201.9" y="31.5">VBUS</text>
<text x="223.2" y="32.7">VDD:DBG</text>
<text x="40.8" y="37.8">CC1</text>
<text x="40.8" y="40.3">CC2</text>
<text x="74.1" y="40.3">5.1k</text>
<text x="74.1" y="37.8">5.1k</text>
<text x="159" y="41.6">47nF</text>
<text x="168.2" y="41.6">C39</text>
<text x="41.7" y="45.4">D-</text>
<text x="41.7" y="48">D-</text>
<text x="74.3" y="42.9">R12</text>
<text x="79.2" y="46.7">GND</text>
<text x="210.8" y="48">L7</text>
<text x="231.1" y="42.9">C23</text>
<text x="231.1" y="45.4">4.7uF</text>
<text x="243.8" y="45.4">1uF</text>
<text x="243.8" y="42.9">C24</text>
<text x="256.5" y="45.4">100nF</text>
<text x="256.5" y="42.9">C25</text>
<text x="269.2" y="45.4">100nF</text>
<text x="269.2" y="42.9">C26</text>
<text x="41.7" y="50.5">D+</text>
<text x="41.7" y="53">D+</text>
<text x="157.8" y="50.5">100pF</text>
<text x="168.2" y="50.5">C38</text>
<text x="210.8" y="50.5">15nH</text>
<text x="157.8" y="59.4">100nF</text>
<text x="168.2" y="59.4">C37</text>
<text x="210.8" y="59.4">10uH</text>
<text x="210.8" y="56.9">L6</text>
<text x="225.3" y="54.3">GND</text>
<text x="238" y="54.3">GND</text>
<text x="250.7" y="54.3">GND</text>
<text x="263.4" y="54.3">GND</text>
<text x="28.9" y="63.8" transform="rotate(-90 28.9 63.8)">SHIELD</text>
<text x="36.5" y="63.8" transform="rotate(-90 36.5 63.8)">GND</text>
<text x="260.3" y="63.2">VBUS</text>
<text x="105.8" y="69.6">U.FL</text>
<text x="106.2" y="67">J10</text>
<text x="116.5" y="70.8">2.2nH</text>
<text x="118.2" y="68.3">L9</text>
<text x="129.2" y="70.8">4.7nH</text>
<text x="130.9" y="68.3">L8</text>
<text x="154.2" y="67">GND</text>
<text x="175" y="70.4" transform="rotate(-90 175 70.4)">DEC1</text>
<text x="177.5" y="70.4" transform="rotate(-90 177.5 70.4)">DEC3</text>
<text x="180" y="70.4" transform="rotate(-90 180 70.4)">DEC4</text>
<text x="182.6" y="70.4" transform="rotate(-90 182.6 70.4)">DEC5</text>
<text x="185.1" y="70.4" transform="rotate(-90 185.1 70.4)">DEC6</text>
<text x="192.7" y="69.1" transform="rotate(-90 192.7 69.1)">VDD</text>
<text x="195.3" y="69.1" transform="rotate(-90 195.3 69.1)">VDD</text>
<text x="197.8" y="69.1" transform="rotate(-90 197.8 69.1)">VDD</text>
<text x="200.4" y="69.1" transform="rotate(-90 200.4 69.1)">VDD</text>
<text x="202.9" y="70.4" transform="rotate(-90 202.9 70.4)">VDDH</text>
<text x="205.4" y="70.4" transform="rotate(-90 205.4 70.4)">VBUS</text>
<text x="210.5" y="69.3" transform="rotate(-90 210.5 69.3)">DCC</text>
<text x="211.3" y="68.3">XL1/P0.00</text>
<text x="211.3" y="70.8">XL2/P0.01</text>
<text x="227.3" y="67">R3</text>
<text x="227.3" y="69.6">R4</text>
<text x="236.8" y="67">33R</text>
<text x="236.8" y="69.6">33R</text>
<text x="118" y="77.2">C36</text>
<text x="130.7" y="77.2">C35</text>
<text x="148.7" y="77.2">10pF</text>
<text x="149.2" y="74.6">C14</text>
<text x="172" y="73.4">ANT</text>
<text x="187.7" y="73" transform="rotate(-90 187.7 73)">DECUSB</text>
<text x="210.5" y="75.9">AIN1/P0.03</text>
<text x="210.5" y="73.4">AIN0/P0.02</text>
<text x="227.3" y="77.2">R6</text>
<text x="236.8" y="77.2">33R</text>
<text x="266.7" y="72.1">C22</text>
<text x="266.7" y="74.6">4.7uF</text>
<text x="33.5" y="78.4">GND</text>
<text x="100.8" y="81">GND</text>
<text x="116.4" y="79.7">1.2pF</text>
<text x="129.1" y="79.7">1.0pF</text>
<text x="172" y="81">XC1</text>
<text x="210.5" y="78.4">AIN2/P0.04</text>
<text x="210.5" y="81">AIN3/P0.05</text>
<text x="216" y="83.5">P0.06</text>
<text x="227.3" y="79.7">R7</text>
<text x="236.8" y="79.7">33R</text>
<text x="260.9" y="83.5">GND</text>
<text x="123.7" y="88.6">GND</text>
<text x="136.4" y="88.6">GND</text>
<text x="162.6" y="84.8">Y2</text>
<text x="162.6" y="87.3">32MHz</text>
<text x="216" y="86.1">P0.07</text>
<text x="216" y="88.6">P0.08</text>
<text x="227.3" y="84.8">R5</text>
<text x="236.8" y="84.8">33R</text>
<text x="148.7" y="95">10pF</text>
<text x="172" y="91.1">XC2</text>
<text x="216" y="91.1">P0.14</text>
<text x="216" y="93.7">P0.15</text>
<text x="142.7" y="97.5">GND</text>
<text x="149.2" y="97.5">C15</text>
<text x="172" y="98.8">D-</text>
<text x="172" y="96.2">D+</text>
<text x="216" y="101.3">P0.20</text>
<text x="216" y="96.2">P0.16</text>
<text x="216" y="98.8">P0.17</text>
<text x="70.6" y="106.4">L10</text>
<text x="172" y="103.8">P0.18/RESET</text>
<text x="172" y="106.4">SWDCLK</text>
<text x="216" y="106.4">P0.29</text>
<text x="216" y="103.8">P0.28</text>
<text x="69.5" y="108.9">2.2uH</text>
<text x="172" y="108.9">SWDIO</text>
<text x="195.3" y="110" transform="rotate(-90 195.3 110)">VSS</text>
<text x="197.8" y="110" transform="rotate(-90 197.8 110)">VSS_PA</text>
<text x="216" y="108.9">P0.30</text>
<text x="43.2" y="115.3">VBUS</text>
<text x="68.3" y="119.7" transform="rotate(-90 68.3 119.7)">LX1</text>
<text x="78.4" y="119.7" transform="rotate(-90 78.4 119.7)">LX2</text>
<text x="97.5" y="114">VDD:DBG</text>
<text x="199" y="114">U3</text>
<text x="199" y="116.5">nRF52820-QDxx</text>
<text x="38" y="125.4">C27</text>
<text x="61.5" y="124.2">EN</text>
<text x="61.5" y="121.6">VIN</text>
<text x="78.4" y="121.6">VOUT</text>
<text x="105.4" y="125.4">C28</text>
<text x="193.5" y="121.6">GND</text>
<text x="236.2" y="120.4">GND</text>
<text x="37" y="128">10uF</text>
<text x="78.3" y="131.8">CFG1</text>
<text x="88.7" y="131.8">36.5k</text>
<text x="89.5" y="129.2">R10</text>
<text x="105.4" y="128">10uF</text>
<text x="43.7" y="136.9">GND</text>
<text x="61.5" y="136.9">SEL</text>
<text x="73.4" y="137.9" transform="rotate(-90 73.4 137.9)">GND</text>
<text x="78.3" y="134.3">CFG2</text>
<text x="78.3" y="136.9">CFG3</text>
<text x="99.6" y="136.9">GND</text>
<text x="168.1" y="135.6">SW3</text>
<text x="50.7" y="140.7">R11</text>
<text x="51.7" y="143.2">1M</text>
<text x="74.5" y="141.9">U4</text>
<text x="94.5" y="143.2">GND</text>
<text x="166" y="138.1">SW_Push</text>
<text x="70.4" y="148.3">GND</text>
<text x="74.5" y="144.5">TPS63900</text>
<text x="55.1" y="152.1">GND</text>
<text x="160.5" y="150.8">GND</text>
<text x="250.2" y="154.6">VDD:DBG</text>
<text x="70.6" y="161">JP4</text>
<text x="250.2" y="157.2">VBUS</text>
<text x="68.6" y="163.5">3V3_Sel</text>
<text x="83.8" y="167.3">VBUS</text>
<text x="218.9" y="163.5">GND</text>
<text x="239.3" y="163.5">GND</text>
</g>
<g font-size="1.3">
<text x="55.7" y="39.2">CC2</text>
<text x="55.7" y="36.7">CC1</text>
<text x="87.6" y="39.2">CC2</text>
<text x="87.6" y="36.7">CC1</text>
<text x="56.6" y="45.6">D-</text>
<text x="209.4" y="42.8" transform="rotate(-90 209.4 42.8)">DEC4_6</text>
<text x="56.6" y="50.7">D+</text>
<text x="173.9" y="58.4" transform="rotate(-90 173.9 58.4)">DEC1</text>
<text x="176.4" y="58.4" transform="rotate(-90 176.4 58.4)">DEC3</text>
<text x="178.9" y="60.6" transform="rotate(-90 178.9 60.6)">DEC4_6</text>
<text x="184" y="60.6" transform="rotate(-90 184 60.6)">DEC4_6</text>
<text x="186.6" y="61" transform="rotate(-90 186.6 61)">DECUSB</text>
<text x="243.8" y="67.2">SWCLK</text>
<text x="244.1" y="69.7">SWDIO</text>
<text x="246.2" y="77.3">RXD</text>
<text x="244.5" y="82.4">P0.06</text>
<text x="246.5" y="79.9">TXD</text>
<text x="244.2" y="85">RESET</text>
<text x="244.5" y="87.5">P0.08</text>
<text x="156.2" y="95.1">D+</text>
<text x="244.5" y="92.6">P0.15</text>
<text x="244.5" y="90">P0.14</text>
<text x="244.5" y="95.1">P0.16</text>
<text x="156.2" y="97.7">D-</text>
<text x="244.5" y="100.2">P0.20</text>
<text x="244.5" y="97.7">P0.17</text>
<text x="156.2" y="105.3">DBG_SWCLK</text>
<text x="156.2" y="107.8">DBG_SWDIO</text>
<text x="156.2" y="102.7">P0.18</text>
<text x="244.5" y="107.8">P0.30</text>
<text x="244.5" y="102.7">P0.28</text>
<text x="244.5" y="105.3">P0.29</text>
<text x="215.9" y="123.1">DBG_SWDIO</text>
<text x="235.2" y="123.1">DBG_SWCLK</text>
<text x="52.1" y="135.8">SEL</text>
<text x="213.4" y="135.8">P0.08</text>
<text x="243.2" y="135.8">P0.17</text>
<text x="178.4" y="142.1">P0.06</text>
<text x="213.4" y="138.3">P0.29</text>
<text x="213.4" y="140.8">P0.30</text>
<text x="213.4" y="143.4">P0.28</text>
<text x="243.2" y="143.4">P0.18</text>
<text x="243.2" y="138.3">P0.16</text>
<text x="243.2" y="140.8">P0.20</text>
<text x="213.4" y="145.9">SWCLK</text>
<text x="213.4" y="148.5">SWDIO</text>
<text x="243.2" y="148.5">P0.14</text>
<text x="243.2" y="145.9">P0.15</text>
<text x="213.4" y="151">RXD</text>
<text x="213.4" y="153.5">TXD</text>
<text x="213.4" y="156.1">P0.06</text>
<text x="62.2" y="166.2">SEL</text>
</g>
<g font-size="1.3" fill="#848400">
<text x="94.2" y="40.3">CC2</text>
<text x="94.2" y="37.8">CC1</text>
<text x="251.7" y="86.1">RESET</text>
<text x="205.5" y="147">SWCLK</text>
<text x="205.8" y="149.6">SWDIO</text>
<text x="207.9" y="152.1">RXD</text>
<text x="208.2" y="154.6">TXD</text>
</g>
</svg>
